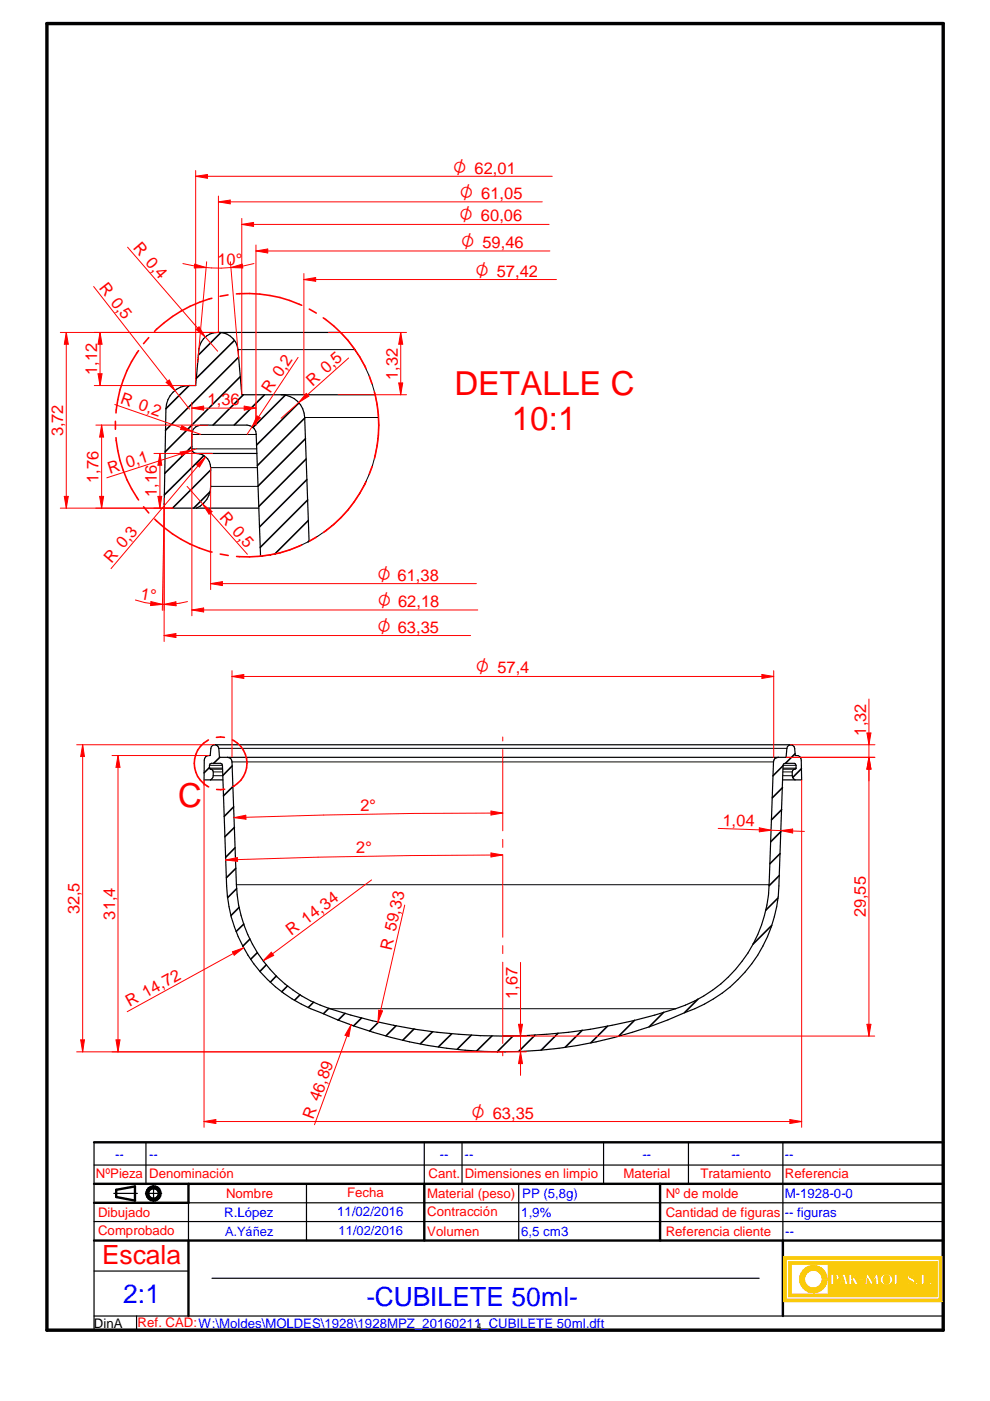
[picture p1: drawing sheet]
<svg xmlns="http://www.w3.org/2000/svg" width="210mm" height="297mm" viewBox="0 0 210 297" stroke-linecap="round" stroke-linejoin="round" font-family="sans-serif">
<path d="M9.9 5h190.1v277h-190.1z" fill="none" stroke="#000" stroke-width=".72"/>
<g fill="none" stroke="#000" stroke-width=".51">
<path d="M19.9 255h20.1M19.9 251h180.1M24.6 252.3v1.5M28.6 251.5v3.1M140 251v12M19.9 263h180.1M166 263v16"/>
<circle cx="32.5" cy="253" r="1.5"/>
<circle cx="32.6" cy="253" r="1.14"/>
</g>
<g fill="none" stroke="#000" stroke-width=".25">
<path d="M19.9 242.2v39.8h180.1v-39.8M19.9 247h180.1M19.9 259h180.1M24.1 253h5M30.8 253h3.5M30.9 242.2v8.8M32.6 251.3v3.5M40 255v8M65 251v12M98 242.2v8.8M110 251v12M128 242.2v8.8"/>
<path d="M146 242.2v8.8M166 242.2v20.8M19.9 279h180.1M19.9 269.5h20.1M29 279v3M45 271h116"/>
</g>
<g fill="#faca0a">
<path d="M166.2 266.4v9.6h33.5v-9.6zM166.7 267h32.5v8.4h-32.5z" fill-rule="evenodd"/>
<path d="M167.2 267.5v7.4h31.5v-7.4zM194.1 272.1a.3 .3 0 0 1 .6 0 .3 .3 0 0 1-.6 0zM195.3 270.2h.6v2h.9v.2h-1.5zM197.1 272.1a.3 .3 0 0 1 .6 0 .3 .3 0 0 1-.6 0zM167.8 268h7.8v6.4h-7.8zM176.1 270.2h1.2a.68 .68 0 0 1 .6 .8 .68 .68 0 0 1-.9 .5h-.2v.9h-.7zM178.6 270.2h.6l.6 2.2h-.6l-.2-.5h-.6l-.2 .5h-.2zM180 270.2h.6v.9l.8-.9h.3l-.5 .6 .8 1.6h-.7l-.5-1-.2 .1v.9h-.6zM182.1 271.1h.9v.3h-.9zM183.8 270.2h.3l.8 1.5 .8-1.5h.4l.3 2.2h-.7l-.1-1.4-.8 1.4h-.2l-.7-1.3-.1 1.3h-.5zM186.9 270.5a1.27 1.27 0 0 1 2.1 .1 1.27 1.27 0 0 1-.8 1.9 1.24 1.24 0 0 1-1.4-.5 1.24 1.24 0 0 1 .1-1.5zM189.6 270.2h.6v2h.9v.2h-1.5zM192.5 270.4a.8 .8 0 0 1 1.3 .1l.1 .3h-.3a.39 .39 0 0 0-.3-.5 .39 .39 0 0 0-.5 .4l.2 .1a.84 .84 0 0 1 .9 .6 .84 .84 0 0 1-.4 1 .74 .74 0 0 1-1.1-.7l.3-.1a.44 .44 0 0 0 .2 .6 .44 .44 0 0 0 .6-.4l-.2-.1a.91 .91 0 0 1-.8-1.3z" fill-rule="evenodd"/>
</g>
<g fill="none" stroke="#faca0a" stroke-width=".25">
<path d="M176.1 270.2h1.2a.68 .68 0 0 1 .6 .8 .68 .68 0 0 1-.9 .5h-.2v.9h-.7zM178.6 270.2h.6l.6 2.2h-.6l-.2-.5h-.6l-.2 .5h-.2zM180 270.2h.6v.9l.8-.9h.3l-.5 .6 .8 1.6h-.7l-.5-1-.2 .1v.9h-.6zM183.8 270.2h.3l.8 1.5 .8-1.5h.4l.3 2.2h-.7l-.1-1.4-.8 1.4h-.2l-.7-1.3-.1 1.3h-.5zM186.9 270.5a1.27 1.27 0 0 1 2.1 .1 1.27 1.27 0 0 1-.8 1.9 1.24 1.24 0 0 1-1.4-.5 1.24 1.24 0 0 1 .1-1.5zM192.6 271.8h.1M192.6 271.8l.1-.2-.3 .1a.8 .8 0 0 0 .4 .7 .8 .8 0 0 0 .8-.1 .75 .75 0 0 0 .4-.7 .75 .75 0 0 0-.6-.6l-.4-.2-.2-.4h.7l.1 .4h.3l-.1-.3a.79 .79 0 0 0-.8-.4 .79 .79 0 0 0-.6 .7 1.43 1.43 0 0 0 1.1 1v.1M192.6 271.8l.1 .3 .4 .1M193.1 272.2h.1M193.2 270.1h.1M193.2 270.9h.1M193.5 271.9h.1"/>
<path d="M193.5 271.9l-.4 .3M193.8 272.2h.1"/>
</g>
<path d="M170.3 269.3a2.89 2.89 0 0 1 3.1-.8 2.89 2.89 0 0 1 1.9 2.6h-1a1.89 1.89 0 0 0-2.8-1.5 1.89 1.89 0 0 0 0 3.2 1.89 1.89 0 0 0 2.8-1.4h1a2.89 2.89 0 0 1-3.9 2.5 2.89 2.89 0 0 1-1.1-4.6z" fill-rule="evenodd" fill="#faca0a"/>
<path d="M170.3 269.3a2.89 2.89 0 0 1 3.1-.8 2.89 2.89 0 0 1 1.9 2.6h-1a1.89 1.89 0 0 0-2.8-1.5 1.89 1.89 0 0 0 0 3.2 1.89 1.89 0 0 0 2.8-1.4h1a2.89 2.89 0 0 1-3.9 2.5 2.89 2.89 0 0 1-1.1-4.6z" fill="none" stroke="#faca0a" stroke-width=".25"/>
<path d="M176.8 270.4l.5 .2-.1 .5-.2 .2h-.2z" fill-rule="evenodd" fill="#faca0a"/>
<path d="M176.8 270.4l.5 .2-.1 .5-.2 .2h-.2z" fill="none" stroke="#faca0a" stroke-width=".25"/>
<path d="M178.7 270.7l.3 1h-.6z" fill="#faca0a"/>
<path d="M178.7 270.7l.3 1h-.6z" fill="none" stroke="#faca0a" stroke-width=".25"/>
<path d="M187.4 270.7l.3-.3a.91 .91 0 0 1 1 .6 .91 .91 0 0 1-.4 1.1 .77 .77 0 0 1-.9-.1 .77 .77 0 0 1-.1-1z" fill-rule="evenodd" fill="#faca0a"/>
<g fill="none" stroke="#faca0a" stroke-width=".25">
<path d="M166.2 266.4h33.5v9.6h-33.5zM166.7 267h32.5v8.4h-32.5zM167.2 267.5h31.5v7.4h-31.5zM167.8 268h7.8v6.4h-7.8zM182.1 271.1h.9v.3h-.9zM187.4 270.7l.3-.3a.91 .91 0 0 1 1 .6 .91 .91 0 0 1-.4 1.1 .77 .77 0 0 1-.9-.1 .77 .77 0 0 1-.1-1zM189.6 270.2h.6v2h.9v.2h-1.5zM195.3 270.2h.6v2h.9v.2h-1.5z"/>
<circle cx="194.4" cy="272.1" r=".3"/>
<circle cx="197.4" cy="272.1" r=".3"/>
</g>
<path d="M19.9 242.2h180.1M24.6 253.8l4 .8M28.6 251.5l-4 .8M40 251v4M90 251v12M40 263v16" fill="none" stroke="#000" stroke-width=".51"/>
<path d="M45.6 157.9l.4 .1 .4 .7 .1 1.9h120.2l.3-2.3 .6-.4M167.6 157.9h-122.1l-.7 .4-.2 1.9a1.02 1.02 0 0 0-1.3 1v4.2h3.9M167.7 157.9h.1M167.7 157.9l.7 .4 .2 1.9a1.02 1.02 0 0 1 1.3 1l.1 4.2h-4.1M44.6 163.1l-.2-.2v-.6l.1-.3 .3-.2h2l.4 .4 .8 25.6a29.4 29.4 0 0 0 19.9 26.9 93.7 93.7 0 0 0 77.3 0 29.4 29.4 0 0 0 19.9-26.9l.9-25.6 .5-.4h1.9l.4 .5v.6l-.2 .2M44.6 163.1h2.6M44.6 163.1l.3 .1a1.53 1.53 0 0 1-.3 2.2M48.2 160.6a.94 .94 0 0 1 1 .9l.9 26.1a28.7 28.7 0 0 0 19.8 26.3 118.2 118.2 0 0 0 75.4-.8 28.7 28.7 0 0 0 17.8-25.5l.9-26.1a.94 .94 0 0 1 1-.9M166 163.1h2.6M168.6 163.1l-.3 .1a1.53 1.53 0 0 0 .3 2.2M40 255h160M90 242.2v8.8" fill="none" stroke="#000" stroke-width=".25"/>
<g fill="none" stroke="#000" stroke-width=".34">
<path d="M168.6 159.8l-2.1 2M44.4 162.7l-1.1 1.2M46.6 160.6l-1.3 1.2M49.2 162.4l-2 2M49.4 166.8l-2 1.9M49.5 171.1l-2 2M49.7 175.4l-2 2M49.8 179.7l-2 2.1M165.6 176.3l-2.2 2.2M165.7 171.7l-2.1 2.1M165.9 167l-2.2 2.2M166 162.3l-2.1 2.2"/>
<path d="M169.9 163l-1.8 1.8M50 184.1l-2 2M50.2 188.4l-1.9 1.9M50.7 192.4l-1.7 1.7M51.7 195.9l-1.6 1.6M53 199.1l-1.5 1.5M163.6 196.2l-3.9 4M164.9 190.4l-2.6 2.6M165.2 185.6l-2.1 2.2M165.4 181l-2.2 2.1M54.6 202l-1.4 1.4M56.5 204.6l-1.4 1.4"/>
<path d="M58.6 206.9l-1.3 1.3M61 209l-1.3 1.3M63.6 210.9l-1.2 1.2M66.5 212.5l-1.1 1.1M69.7 213.8l-1.1 1.1M73.2 214.8l-1.5 1.5M76.7 215.8l-1.7 1.7M80.3 216.7l-1.9 1.9M84 217.5l-2.2 2.1M87.8 218.1l-2.4 2.5M91.7 218.7l-2.6 2.6M95.8 219.2l-2.8 2.8"/>
<path d="M99.9 219.5l-3 3M104.3 219.6l-3.2 3.2M108.8 219.6l-3.3 3.4M113.5 219.5l-3.5 3.4M118.3 219.1l-3.5 3.5M123.4 218.4l-3.6 3.6M128.8 217.6l-3.5 3.5M134.5 216.3l-3.4 3.4M140.7 214.6l-3.1 3.1M148 211.8l-2.9 2.9"/>
</g>
<path d="M46.4 158.7h120.4M44.4 162.3h2.8M44.4 162.9h2.8M45.2 163.7h2M45.2 164.5h2M49.2 161.5h114.8M166 163.7h2M166 164.5h2M166 162.3h2.8M166 162.9h2.8M50.1 187.6h113M69.9 213.9h73.4" fill="none" stroke="#000" stroke-width=".21"/>
<path d="M106.6 156.3v.8M106.6 158.9v17.2M43.3 165.4v1.1M106.6 178v1.7M106.6 181.4v17.3M106.6 200.5v1.7M106.6 204v17.2M24.6 220.5h.8l-.4 2.5zM106.6 223v.9" fill="none" stroke="#f00" stroke-width=".21"/>
<path d="M24.6 220.5h.8l-.4 2.5z" fill="#f00"/>
<path d="M25 160.2l.4 2.5h-.8z" fill="none" stroke="#f00" stroke-width=".21"/>
<path d="M25 160.2l.4 2.5h-.8z" fill="#f00"/>
<path d="M17.5 157.9l.4 2.5h-.8zM23.7 160.2h20.6M25 160.2v62.8M23.7 223h82.9" fill="none" stroke="#f00" stroke-width=".21"/>
<path d="M17.5 157.9l.4 2.5h-.8z" fill="#f00"/>
<path d="M17.1 220.5h.8l-.4 2.5z" fill="none" stroke="#f00" stroke-width=".21"/>
<path d="M17.1 220.5h.8l-.4 2.5z" fill="#f00"/>
<path d="M16.3 157.9h29.2M17.5 157.9v65.1M16.3 223h90.3M43.3 237.8l2.5-.4v.8z" fill="none" stroke="#f00" stroke-width=".21"/>
<path d="M43.3 237.8l2.5-.4v.8z" fill="#f00"/>
<path d="M167.5 237.4l2.5 .4-2.5 .4z" fill="none" stroke="#f00" stroke-width=".21"/>
<path d="M167.5 237.4l2.5 .4-2.5 .4z" fill="#f00"/>
<path d="M43.3 165.4v73.6M170 165.4v73.6M184.2 160.6l.5 2.5h-.9zM43.3 237.8h126.7" fill="none" stroke="#f00" stroke-width=".21"/>
<path d="M184.2 160.6l.5 2.5h-.9z" fill="#f00"/>
<path d="M183.8 217.2h.9l-.5 2.5z" fill="none" stroke="#f00" stroke-width=".21"/>
<path d="M183.8 217.2h.9l-.5 2.5z" fill="#f00"/>
<path d="M166.7 160.6h18.8M184.2 160.6v59.1M184.2 160.6l.5 2.5h-.9zM106.6 219.7h78.9" fill="none" stroke="#f00" stroke-width=".21"/>
<path d="M184.2 160.6l.5 2.5h-.9z" fill="#f00"/>
<path d="M183.8 155.4h.9l-.5 2.5z" fill="none" stroke="#f00" stroke-width=".21"/>
<path d="M183.8 155.4h.9l-.5 2.5z" fill="#f00"/>
<path d="M49.2 143.4l2.5-.4v.8zM167.6 157.9h17.9M184.2 148.2v17.4M166.7 160.6h18.8" fill="none" stroke="#f00" stroke-width=".21"/>
<path d="M49.2 143.4l2.5-.4v.8z" fill="#f00"/>
<path d="M161.5 143l2.5 .4-2.5 .4z" fill="none" stroke="#f00" stroke-width=".21"/>
<path d="M161.5 143l2.5 .4-2.5 .4z" fill="#f00"/>
<path d="M64.4 59.3l2.5-.5v.8zM34.8 107.7v4.2M49.2 142.2v18.4M49.2 143.4h114.8M164 142.2v18.4" fill="none" stroke="#f00" stroke-width=".21"/>
<g fill="none" stroke="#f00" stroke-width=".34">
<path d="M29.4 74.3a27 27 0 0 0-4.8 13.2M31.5 71.6l-1.1 1.3M44.9 63.2a27.3 27.3 0 0 0-12.1 7.1M48.3 62.5l-1.6 .3M50.1 62.3a28.2 28.2 0 0 1 13.9 2.4M65.6 65.5l1.5 .9M68.5 67.4a27 27 0 0 1 9.1 10.7M78.3 79.8l.6 1.6M24.5 89.3v1.7M24.6 92.8a27.4 27.4 0 0 0 4.8 13.2M78.9 98.9l-.6 1.6M79.4 83.1a27.6 27.6 0 0 1 0 14.1"/>
<path d="M30.4 107.4l1.1 1.4M32.8 110.1a27.1 27.1 0 0 0 12.2 7M46.7 117.5l1.7 .3M64 115.5a27.9 27.9 0 0 1-13.8 2.5M67.1 113.9l-1.5 .8M77.6 102.1a27.1 27.1 0 0 1-9 10.8M44.2 156.9a5.6 5.6 0 0 0 0 9.9M45.9 156.3h1.7M49.3 156.9a5.5 5.5 0 0 1 3.1 4.9 5.5 5.5 0 0 1-3.1 5M47.6 167.3l-1.7 .1"/>
</g>
<g fill="none" stroke="#000" stroke-width=".34">
<path d="M46.8 70.5l-4.7 4.8M49.7 72.2l-8.1 8M50.6 75.7l-15.5 15.5M50.9 79.9l-15.9 15.9M40.1 81.7l-4.9 5M40.7 94.7l-5.8 5.7M43.2 96.6l-8.4 8.3M44.7 99.7l-8.1 8M51.6 83.7l-6.4 6.4M56.1 83.7l-6.4 6.4M60.5 83.8l-6.9 6.8M63.4 85.4l-9 9"/>
<path d="M64.6 88.6l-10 10.1M64.8 93l-10.1 10M64.9 97.3l-10 10.1M44.5 104.3l-3.4 3.4M65.1 101.7l-10.1 10M65.2 106l-10 10.1M65.4 110.4l-7.1 7M65.5 114.7l-.2 .2"/>
</g>
<path d="M46.4 70.5a4.1 4.1 0 0 1 4.1 3.6l.8 9.6h28.2M72.2 70.5h-26.1a4 4 0 0 0-3.9 3.6l-.7 7.6a5.8 5.8 0 0 0-4.8 1.5 5.1 5.1 0 0 0-1.5 3.5l-.4 21h20.1M41.7 96.1a.94 .94 0 0 1-1-.9v-3.1a1.94 1.94 0 0 1 1.9-2h9.8a1.97 1.97 0 0 1 1.9 1.9l.9 25.9M41.7 96.1h12.8M41.7 96.1a3.1 3.1 0 0 1 3 3v4a5 5 0 0 1-3 4.6M59.6 83.7a5 5 0 0 1 5 4.8l.9 26.3" fill="none" stroke="#000" stroke-width=".25"/>
<path d="M50.5 74.1h24.8M72.2 70.5a27.9 27.9 0 0 1 6.5 29.1 27.9 27.9 0 0 1-23.5 18.3M40.7 92.1h13.7M40.7 95.2h13.7M44.7 99.1h9.9M64.6 88.5h15.7M44.7 103.1h10" fill="none" stroke="#000" stroke-width=".21"/>
<path d="M64.4 59.3l2.5-.5v.8z" fill="#f00"/>
<path d="M46.3 42.8l2.5-.4v.8zM64.4 58v25.7M64.4 59.3h53.6" fill="none" stroke="#f00" stroke-width=".21"/>
<path d="M46.3 42.8l2.5-.4v.8z" fill="#f00"/>
<path d="M41.5 37.4l2.5-.4v.8zM46.3 41.6v28.9M46.3 42.8h68.7" fill="none" stroke="#f00" stroke-width=".21"/>
<path d="M41.5 37.4l2.5-.4v.8z" fill="#f00"/>
<path d="M41.5 36.2v45.5M41.5 37.4h75.6M54.3 53.2l2.5-.4v.8z" fill="none" stroke="#f00" stroke-width=".21"/>
<path d="M54.3 53.2l2.5-.4v.8z" fill="#f00"/>
<path d="M51.3 47.6l2.5-.4v.8zM54.3 51.9v38.2M54.3 53.2h62.3" fill="none" stroke="#f00" stroke-width=".21"/>
<path d="M51.3 47.6l2.5-.4v.8z" fill="#f00"/>
<path d="M51.3 46.3v37.4M51.3 47.6h65.1M40.7 129.3l2.5-.4v.9z" fill="none" stroke="#f00" stroke-width=".21"/>
<path d="M40.7 129.3l2.5-.4v.9z" fill="#f00"/>
<path d="M40.7 92.1v38.5M40.7 129.3h60.6M44.7 123.7l2.5-.4v.9z" fill="none" stroke="#f00" stroke-width=".21"/>
<path d="M44.7 123.7l2.5-.4v.9z" fill="#f00"/>
<path d="M20.8 79.2h.8l-.4 2.5zM44.7 99.1v25.9M44.7 123.7h56.3" fill="none" stroke="#f00" stroke-width=".21"/>
<path d="M20.8 79.2h.8l-.4 2.5z" fill="#f00"/>
<path d="M21.2 70.5l.4 2.5h-.8z" fill="none" stroke="#f00" stroke-width=".21"/>
<path d="M21.2 70.5l.4 2.5h-.8z" fill="#f00"/>
<path d="M20 70.5h26.1M21.2 70.5v11.2M20 81.7h21.5M21.5 90.1l.5 2.6h-.9z" fill="none" stroke="#f00" stroke-width=".21"/>
<path d="M21.5 90.1l.5 2.6h-.9z" fill="#f00"/>
<path d="M21.1 105.2h.9l-.5 2.5z" fill="none" stroke="#f00" stroke-width=".21"/>
<path d="M21.1 105.2h.9l-.5 2.5z" fill="#f00"/>
<path d="M85 70.5l.4 2.5h-.9zM20.3 90.1h23.8M21.5 90.1v17.6M20.3 107.7h16.4" fill="none" stroke="#f00" stroke-width=".21"/>
<path d="M85 70.5l.4 2.5h-.9z" fill="#f00"/>
<path d="M84.5 81.2h.9l-.4 2.5z" fill="none" stroke="#f00" stroke-width=".21"/>
<path d="M84.5 81.2h.9l-.4 2.5z" fill="#f00"/>
<path d="M41.6 69.8l.6-.5 1.3 2.2zM69.7 70.5h16.5M85 70.5v13.2M71.7 83.7h14.5" fill="none" stroke="#f00" stroke-width=".21"/>
<path d="M41.6 69.8l.6-.5 1.3 2.2z" fill="#f00"/>
<path d="M27.1 52.4l19 22.1M41.3 56l2.4 .7-2.5 .1z" fill="none" stroke="#f00" stroke-width=".21"/>
<path d="M41.3 56l2.4 .7-2.5 .1z" fill="#f00"/>
<path d="M48.9 56.7l2.5-.7 .1 .8z" fill="none" stroke="#f00" stroke-width=".21"/>
<path d="M48.9 56.7l2.5-.7 .1 .8z" fill="#f00"/>
<path d="M38.8 55.9a29.8 29.8 0 0 0 15 0M43.8 55.5l-1.9 21.4M48.9 55.5l1.7 20.4M64.9 83.4l.6 .6-2.2 1.3z" fill="none" stroke="#f00" stroke-width=".21"/>
<path d="M64.9 83.4l.6 .6-2.2 1.3z" fill="#f00"/>
<path d="M73.9 75.9l-14.3 12.8M35.2 81.1l.7-.5 1.2 2.2z" fill="none" stroke="#f00" stroke-width=".21"/>
<path d="M35.2 81.1l.7-.5 1.2 2.2z" fill="#f00"/>
<path d="M19.9 60.7l20.3 26M43 106.9l2 1.6-.7 .5z" fill="none" stroke="#f00" stroke-width=".21"/>
<path d="M43 106.9l2 1.6-.7 .5z" fill="#f00"/>
<path d="M41.7 98.5l1.9-1.6-1.3 2.1zM39.7 103.1l12.8 14.4" fill="none" stroke="#f00" stroke-width=".21"/>
<path d="M41.7 98.5l1.9-1.6-1.3 2.1z" fill="#f00"/>
<path d="M38.2 95.8l2.5-.3-2.2 1.1zM43.6 96.9l-20.1 23.7" fill="none" stroke="#f00" stroke-width=".21"/>
<path d="M38.2 95.8l2.5-.3-2.2 1.1z" fill="#f00"/>
<path d="M38.6 90.3l2.2 1.2-2.5-.4zM41.7 95.2l-19.1 6.1" fill="none" stroke="#f00" stroke-width=".21"/>
<path d="M38.6 90.3l2.2 1.2-2.5-.4z" fill="#f00"/>
<path d="M24.3 85.8l18.3 6.3M54.5 88.2l.7 .4-1.7 1.9z" fill="none" stroke="#f00" stroke-width=".21"/>
<path d="M54.5 88.2l.7 .4-1.7 1.9z" fill="#f00"/>
<path d="M63.2 75.8l-10.8 16.3M104.1 172l2.5 .4-2.5 .4z" fill="none" stroke="#f00" stroke-width=".21"/>
<path d="M104.1 172l2.5 .4-2.5 .4z" fill="#f00"/>
<path d="M49.6 173.4l2.5-.6 .1 .9z" fill="none" stroke="#f00" stroke-width=".21"/>
<path d="M49.6 173.4l2.5-.6 .1 .9z" fill="#f00"/>
<path d="M106.6 172.4l-19 .1-38 .9M104.1 180.8l2.5 .5-2.5 .4z" fill="none" stroke="#f00" stroke-width=".21"/>
<path d="M104.1 180.8l2.5 .5-2.5 .4z" fill="#f00"/>
<path d="M47.8 182.3l2.5-.5 .1 .8z" fill="none" stroke="#f00" stroke-width=".21"/>
<path d="M47.8 182.3l2.5-.5 .1 .8z" fill="#f00"/>
<path d="M106.6 181.3l-39.2 .4-19.6 .6M57.5 201.9l.5 .7-2.2 1.1z" fill="none" stroke="#f00" stroke-width=".21"/>
<path d="M57.5 201.9l.5 .7-2.2 1.1z" fill="#f00"/>
<path d="M78.8 186.6l-23 17.1M80.3 214.2l.8 .1-1 2.4z" fill="none" stroke="#f00" stroke-width=".21"/>
<path d="M80.3 214.2l.8 .1-1 2.4z" fill="#f00"/>
<path d="M85.8 191.9l-5.7 24.8M49.3 201.8l2.3-.8-1.9 1.5z" fill="none" stroke="#f00" stroke-width=".21"/>
<path d="M49.3 201.8l2.3-.8-1.9 1.5z" fill="#f00"/>
<path d="M51.6 201l-24.6 13.5M74.4 217.3l-.4 2.5-.8-.3z" fill="none" stroke="#f00" stroke-width=".21"/>
<path d="M74.4 217.3l-.4 2.5-.8-.3z" fill="#f00"/>
<path d="M165.6 176.1l2.5-.3v.8zM74.4 217.3l-7.7 21.2" fill="none" stroke="#f00" stroke-width=".21"/>
<path d="M165.6 176.1l2.5-.3v.8z" fill="#f00"/>
<path d="M161 175.5l2.5 .5-2.5 .4z" fill="none" stroke="#f00" stroke-width=".21"/>
<path d="M161 175.5l2.5 .5-2.5 .4z" fill="#f00"/>
<path d="M152.3 175.6l18.3 .7M109.9 217.2h.9l-.4 2.5z" fill="none" stroke="#f00" stroke-width=".21"/>
<path d="M109.9 217.2h.9l-.4 2.5z" fill="#f00"/>
<path d="M110.4 223l.4 2.5h-.9z" fill="none" stroke="#f00" stroke-width=".21"/>
<path d="M110.4 223l.4 2.5h-.9z" fill="#f00"/>
<path d="M34.8 134.7l2.5-.4v.9zM106.6 219.7h5M110.4 204v24M106.6 223h5" fill="none" stroke="#f00" stroke-width=".21"/>
<path d="M34.8 134.7l2.5-.4v.9z" fill="#f00"/>
<path d="M34.8 107.7v28.3M32 127.5l2.5 .6-2.6 .3zM34.8 134.7h65" fill="none" stroke="#f00" stroke-width=".21"/>
<path d="M32 127.5l2.5 .6-2.6 .3z" fill="#f00"/>
<path d="M34.8 128.1l2.5-.5v.8z" fill="none" stroke="#f00" stroke-width=".21"/>
<path d="M34.8 128.1l2.5-.5v.8z" fill="#f00"/>
<path d="M14.1 70.5l.4 2.5h-.9zM34.8 112.1v17.3M34.8 105.6l-.4 23.8M28.7 127.2a20.7 20.7 0 0 0 11.1 .3" fill="none" stroke="#f00" stroke-width=".21"/>
<path d="M14.1 70.5l.4 2.5h-.9z" fill="#f00"/>
<path d="M13.6 105.2h.9l-.4 2.5z" fill="none" stroke="#f00" stroke-width=".21"/>
<path d="M13.6 105.2h.9l-.4 2.5z" fill="#f00"/>
<path d="M12.8 70.5h33.6M14.1 70.5v37.2M33.9 96.1l.4 2.5h-.8zM12.8 107.7h22" fill="none" stroke="#f00" stroke-width=".21"/>
<path d="M33.9 96.1l.4 2.5h-.8z" fill="#f00"/>
<path d="M33.5 105.2h.8l-.4 2.5z" fill="none" stroke="#f00" stroke-width=".21"/>
<path d="M33.5 105.2h.8l-.4 2.5z" fill="#f00"/>
<path d="M32.6 96.1h12.4M33.9 96.1v11.6M40.7 86.5l2.5-.4v.9zM32.6 107.7h4.1" fill="none" stroke="#f00" stroke-width=".21"/>
<path d="M40.7 86.5l2.5-.4v.9z" fill="#f00"/>
<path d="M51.8 86.1l2.5 .4-2.5 .5z" fill="none" stroke="#f00" stroke-width=".21"/>
<path d="M51.8 86.1l2.5 .4-2.5 .5z" fill="#f00"/>
<path d="M40.7 85.3v7.6M40.7 86.5h13.6M54.3 85.3v4.8" fill="none" stroke="#f00" stroke-width=".21"/>
<g font-size="7" fill="#f00">
<text x="96.4" y="83.7">DETALLE C</text>
<text x="108.5" y="91.1">10:1</text>
<text x="37.8" y="171.1">C</text>
</g>
<text font-size="5.6" fill="#f00" x="21.6" y="268.1">Escala</text>
<g font-size="5.6" fill="#00f">
<text x="26.1" y="276.2">2:1</text>
<text x="77.7" y="276.9">-CUBILETE 50ml-</text>
</g>
<g font-size="3.9" fill="#f00">
<text x="96.1" y="36.8">O 62,01</text>
<text x="97.5" y="46.9">O 60,06</text>
<text x="97.5" y="42.2">O 61,05</text>
<text x="97.7" y="52.6">O 59,46</text>
<text x="100.8" y="58.6">O 57,42</text>
<text x="80" y="123.1">O 61,38</text>
<text x="80.1" y="128.7">O 62,18</text>
<text x="80.1" y="134.2">O 63,35</text>
<text x="100.9" y="142.8">O 57,4</text>
<text x="99.9" y="237.2">O 63,35</text>
</g>
<g font-size="3.5" fill="#f00">
<text x="28.1" y="52.7" transform="rotate(49 28.1 52.7)">R 0,4</text>
<text x="46.1" y="56.1">10°</text>
<text x="20.9" y="61" transform="rotate(52 20.9 61)">R 0,5</text>
<text x="20.6" y="79.5" transform="rotate(-90 20.6 79.5)">1,12</text>
<text x="57.3" y="83.6" transform="rotate(-56 57.3 83.6)">R 0,2</text>
<text x="66.3" y="82" transform="rotate(-42 66.3 82)">R 0,5</text>
<text x="84.3" y="80.5" transform="rotate(-90 84.3 80.5)">1,32</text>
<text x="25.4" y="85.5" transform="rotate(19 25.4 85.5)">R 0,2</text>
<text x="44" y="85.9">1,36</text>
<text x="13.4" y="92.5" transform="rotate(-90 13.4 92.5)">3,72</text>
<text x="23.3" y="100.5" transform="rotate(-18 23.3 100.5)">R 0,1</text>
<text x="20.9" y="102.4" transform="rotate(-90 20.9 102.4)">1,76</text>
<text x="33.3" y="105.4" transform="rotate(-90 33.3 105.4)">1,16</text>
<text x="46.4" y="109.8" transform="rotate(48 46.4 109.8)">R 0,5</text>
<text x="23.6" y="119.5" transform="rotate(-50 23.6 119.5)">R 0,3</text>
<text x="29.7" y="127" transform="rotate(10 29.7 127)">1°</text>
<text x="183.6" y="156" transform="rotate(-90 183.6 156)">1,32</text>
<text x="76.4" y="172" transform="rotate(-1 76.4 172)">2°</text>
<text x="153.2" y="175" transform="rotate(2 153.2 175)">1,04</text>
<text x="75.5" y="180.9" transform="rotate(-1 75.5 180.9)">2°</text>
<text x="16.9" y="193.9" transform="rotate(-90 16.9 193.9)">32,5</text>
<text x="24.4" y="195" transform="rotate(-90 24.4 195)">31,4</text>
<text x="183.6" y="194.5" transform="rotate(-90 183.6 194.5)">29,55</text>
<text x="61.8" y="198.5" transform="rotate(-37 61.8 198.5)">R 14,34</text>
<text x="83" y="201.6" transform="rotate(-77 83 201.6)">R 59,33</text>
<text x="27.4" y="213.5" transform="rotate(-29 27.4 213.5)">R 14,72</text>
<text x="109.7" y="211.8" transform="rotate(-90 109.7 211.8)">1,67</text>
<text x="66.4" y="237.4" transform="rotate(-70 66.4 237.4)">R 46,89</text>
</g>
<g font-size="2.8" fill="#00f">
<text x="24.4" y="245.7">--</text>
<text x="31.6" y="245.7">--</text>
<text x="93.3" y="245.7">--</text>
<text x="98.5" y="245.7">--</text>
<text x="136.2" y="245.7">--</text>
<text x="155.1" y="245.7">--</text>
<text x="166.4" y="245.7">--</text>
<text x="47.5" y="258">R.López</text>
<text x="71.5" y="257.9">11/02/2016</text>
<text x="110.5" y="257.9">1,9%</text>
<text x="110.7" y="254">PP (5,8g)</text>
<text x="166.4" y="254">M-1928-0-0</text>
<text x="166.4" y="257.9">-- figuras</text>
<text x="110.5" y="262">6,5 cm3</text>
<text x="166.5" y="262.1">--</text>
</g>
<g font-size="2.8" fill="#f00">
<text x="20.3" y="249.7">NºPieza</text>
<text x="31.6" y="249.7">Denominación</text>
<text x="90.8" y="249.7">Cant.</text>
<text x="98.6" y="249.7">Dimensiones en limpio</text>
<text x="132.2" y="249.7">Material</text>
<text x="148.5" y="249.7">Tratamiento</text>
<text x="166.4" y="249.7">Referencia</text>
<text x="20.8" y="257.9">Dibujado</text>
<text x="47.9" y="254">Nombre</text>
<text x="73.6" y="253.8">Fecha</text>
<text x="90.6" y="253.9">Material (peso)</text>
<text x="90.6" y="257.9">Contracción</text>
<text x="141.1" y="254">Nº de molde</text>
<text x="141.1" y="257.9">Cantidad de figuras</text>
<text x="20.8" y="261.9">Comprobado</text>
<text x="90.6" y="262">Volumen</text>
<text x="141.1" y="262">Referencia cliente</text>
<text x="29.2" y="281.4">Ref. CAD:W:\Moldes\MOLDES\1928\1928MPZ_20160211_CUBILETE 50ml.dft</text>
</g>
<text font-size="2.8" x="19.9" y="281.5">DinA</text>
<g font-size="2.7" fill="#00f">
<text x="47.7" y="262">A.Yáñez</text>
<text x="71.8" y="261.9">11/02/2016</text>
</g>
<text font-size="1.7" x="101.1" y="281.7">4</text>
</svg>
